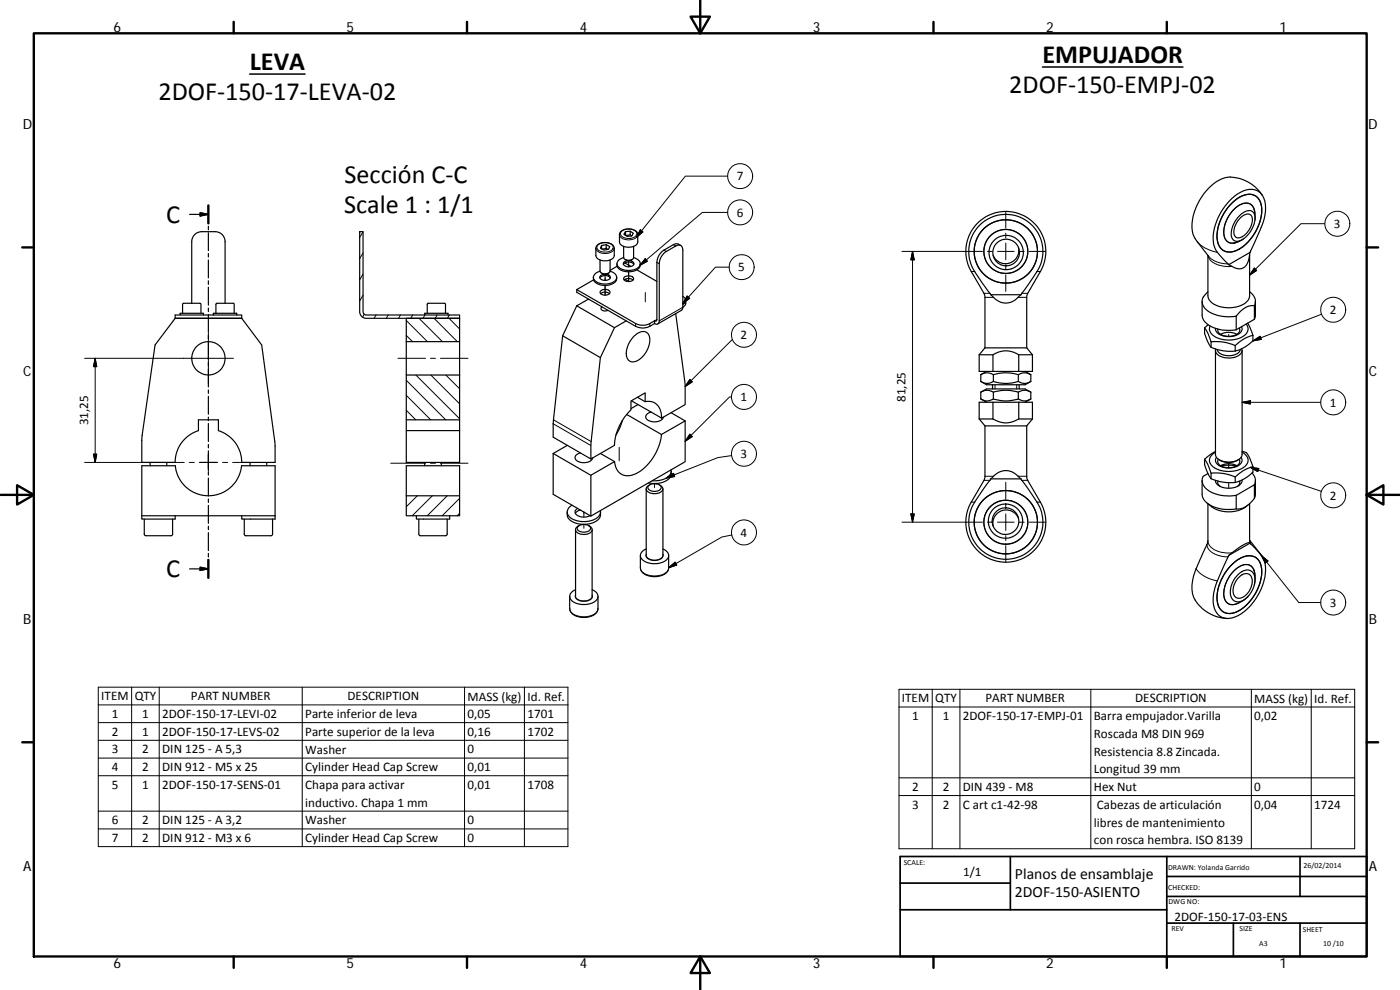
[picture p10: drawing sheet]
<svg xmlns="http://www.w3.org/2000/svg" width="420mm" height="297mm" viewBox="0 0 420 297" stroke-linecap="round" stroke-linejoin="round" font-family="sans-serif">
<g fill="none" stroke="#000" stroke-width=".36">
<path d="M378.9 58.7a11.5 11.5 0 0 0-11.2-5.4 15.5 15.5 0 0 0-9.2 10.1 9.3 9.3 0 0 0 .8 9.1l3.5 4.5M56.9 64.3h5.6M60.1 63.8l2.4 .5-2.4 .5zM62.5 61.6v5.4M62.5 67.9v1M62.5 69.8v5.4M62.5 76.1v1M62.5 78v5.4M107.9 69.5h1.1v24l.3 .8 .6 .2h28v1h-28a1.97 1.97 0 0 1-2-2zM179.4 73.4a3.5 3.5 0 0 1 4.9 .7l.1 2.6a3.1 3.1 0 0 1-4.3 1.3l-.8-.5-.5-.6v-2.6zM180.1 78v3.3a1.75 1.75 0 0 0 3 0v-3.3M180.5 73.7l1.4-.3 1.1 .6-.4 .8-1.4 .2-1-.5z"/>
<path d="M180.5 73.7v1M181.9 74.5l-1.2 .2M181.9 73.4v1.1M181.9 74.5l.5 .3M185.2 79.1a2.63 2.63 0 0 0 3 2.4 3.4 3.4 0 0 0 4-2v-.4M185.2 79.9l-2.1 1.2M186.4 69.4a3.6 3.6 0 0 1 5 .6v2.6a3 3 0 0 1-4.2 1.3l-.9-.5-.4-.6v-2.6zM187.2 77.3a1.95 1.95 0 0 0-1.9 2.5 4.7 4.7 0 0 0 6.7 0 1.74 1.74 0 0 0-1.4-2.4l-.4-.1M187.2 73.9v3.3a1.72 1.72 0 0 0 3 0v-3.3M187.4 78.5a2.07 2.07 0 0 1 2.9 .6 1.8 1.8 0 0 1-3.2 0zM187.5 78.9l1.9 1M187.6 77.9a1.94 1.94 0 0 0 2.1 0"/>
<path d="M187.7 70.5v.1M187.7 69.5v1l1.4-.1M187.7 69.5l1.4-.1 1 .6-.5 .8-1.4 .1-1-.6zM189.1 69.4v1l.5 .4M190.2 79.3a2.11 2.11 0 0 0-3.1 0M204.3 73.7l-.9-.5h-.8l-3.3 1.9a4.6 4.6 0 0 0-2.2 3.6v17.2l-.1 .4h-.6M305.7 74.3a4 4 0 0 1-2.8 4.6 4 4 0 0 1-4.8-2.3M369.3 61.3a6.9 6.9 0 0 1 7.1-2.7 4.8 4.8 0 0 1 2.2 5.3 14.5 14.5 0 0 1-8 11.4 3.8 3.8 0 0 1-5.3-3.7 14.4 14.4 0 0 1 4-10.3zM369.6 61.1a6.4 6.4 0 0 1 7-2.4 6 6 0 0 1 1.8 6.8 14 14 0 0 1-8 9.9 3.9 3.9 0 0 1-5.2-4.1 14.7 14.7 0 0 1 4.4-10.2zM372.1 65.6a2.64 2.64 0 0 1 3.3-1 4.9 4.9 0 0 1-1.5 5.6 2.26 2.26 0 0 1-3.2 .7 4.9 4.9 0 0 1 1.4-5.3zM372.2 64.6a3.1 3.1 0 0 1 3.8-1.1 5 5 0 0 1-.6 5.9 5.7 5.7 0 0 1-4.4 3 2.26 2.26 0 0 1-1.4-3.2 8.7 8.7 0 0 1 2.6-4.6zM373.1 71.8l-2.7 1.1"/>
<path d="M375 76.4v12.4a4.5 4.5 0 0 1-4.4 3.4 7.7 7.7 0 0 1-7.8-2.4l-.3-1v-12.2M375.1 75.7a5.6 5.6 0 0 1-2.1 4.7 3.7 3.7 0 0 1-3.7-.7l-.5-.3M375.1 75.7l-6.3 3.7M375.1 75.7l1.3-2.6a38.4 38.4 0 0 0 3.4-9.5 6.1 6.1 0 0 0-2.6-6.4 6.4 6.4 0 0 0-6.4 1.5 16.7 16.7 0 0 0-6.6 14.6 13.5 13.5 0 0 0 3.7 5.2l.9 .9M376.2 62.4a2.88 2.88 0 0 0-4.7-.6 9.5 9.5 0 0 0-4 9.5l.6 .9a2.33 2.33 0 0 0 2.5 .6M376.4 62.8l.2 1.4v1.8M52.6 95.5v-1h19.9v1M52.6 95.5h19.9M54.1 94.5v-.5h7v.5M54.8 94v-2.7l.2-.3h5l.3 .3v2.7M57.5 91v-18.5a3 3 0 0 1 3.1-3h3.9a2.96 2.96 0 0 1 3.1 3v18.5M62.5 84.2v1.1"/>
<path d="M62.5 86.2v5.4M62.5 92.4v1.1M62.5 94.4v5.3M64 94.5v-.5h7v.5M64.8 94v-2.7l.2-.3h5l.3 .2v2.8M72.5 95.5l6 8 4.1 30.3v4.9h-10.1a10 10 0 0 0-7-9.5v-3.2h-5.9v3.2a10 10 0 0 0-7 9.5h-10l.1-8.1 3.8-27.1 6.1-8M121.9 95.5h16v7h-16zM127.5 94.5v-.5h7v.5M128.2 94v-2.8l.2-.2h5l.3 .3v2.7M173.1 91.8l-4.2 9M173.1 91.8l11.3 6.5M173.1 86.9v.8l18 10.3a4.6 4.6 0 0 0 3.9-.1l1.4-.8a.86 .86 0 0 0 1 .1 .86 .86 0 0 0 .5-.9v-17.2a4.6 4.6 0 0 1 2.1-3.6l2.8-1.7a1.29 1.29 0 0 1 1.5-.1 1.29 1.29 0 0 1 .6 1.4v17.1"/>
<path d="M173.1 86.9l17.7 10.2a4.7 4.7 0 0 0 4.2 0l1.4-.8M176.6 89.7l-3.5 2.1M178.1 83.2a2.63 2.63 0 0 0 3 2.4 3.6 3.6 0 0 0 3.9-1.7l.1-.7M178.1 84l-5 2.9M180 83.4a2.04 2.04 0 0 1 3.1 0M180.1 81.4a1.76 1.76 0 0 0-1.7 1 1.76 1.76 0 0 0 .3 1.9 4.9 4.9 0 0 0 6.2-.5 1.84 1.84 0 0 0-1.8-2.4M180.2 82.8a1.93 1.93 0 0 1 3 .4 1.79 1.79 0 0 1-3.2-.1zM180.2 88.1a2.13 2.13 0 0 1 2.7 0M180.3 87.2a1.88 1.88 0 0 1 2.8 .5 1.75 1.75 0 0 1-3 0zM180.5 81.9a1.77 1.77 0 0 0 2.1 0M180.7 92.1a.66 .66 0 0 0-.2 .8 .66 .66 0 0 0 .8 .4l1.2-.2M187.3 84a2.17 2.17 0 0 1 2.7 0"/>
<path d="M187.4 83.1a1.9 1.9 0 0 1 2.8 .5 1.72 1.72 0 0 1-3 0zM187.6 83.8l1.1 .7M187.9 96.3l-3.5 2-4.2 9-2.8 25.2-.1 5.2 7.1-4.1a15.8 15.8 0 0 1 5-10.6v-2.7l4.2-2.4v2.6a4 4 0 0 1 4.9 4.4l.1 .6M191.1 81l6 3.4M196.4 96.3v.8M202.7 94.1l2.9 20.7v6.6l-7 4.1M204.9 88.9a1.28 1.28 0 0 1 .9 1.2 1.28 1.28 0 0 1-.9 1.3M204.9 92.2l-.4 .9-7.1 4.1M205.8 90.1l-.1 1.3-.8 .8M297.3 88.4l-3.1-4.4a12.7 12.7 0 0 1-3.1-11.2 11.2 11.2 0 0 1 16.1-7.1 11.2 11.2 0 0 1 3 17.4l-3.8 5.3M297.3 88.4h9.1M306.4 88.4a5.7 5.7 0 0 1-5.7 2.4 7.3 7.3 0 0 1-3.4-2.4"/>
<path d="M360.8 90.4v4.1a5.5 5.5 0 0 0 4.9 4.3 13.9 13.9 0 0 0 5.3 .2M361.5 98.4l.1 2 1.1 2.6 .8 1.2M361.5 98.4l.9 1.3 1.1 2.9M362.5 87.6a3.4 3.4 0 0 0-1.6 3.5 6.8 6.8 0 0 0 6 3.8h4.1M362.6 97.5l-1.1 .9M371 94.9v4.1M371.9 98.4a1.64 1.64 0 0 1-1.4 2.2 4.3 4.3 0 0 1-4.9-1.1l-.1-.8M372.6 98a2.02 2.02 0 0 1-1.8 2.7 5.4 5.4 0 0 1-5.9-1.4l-.1-.8M374 97.2a2.51 2.51 0 0 1-1.5 4 8.3 8.3 0 0 1-9-1.1l-.5-1.3 .2-1M374.4 96.9l1.6 3.7M375 87.5a3.2 3.2 0 0 1 1.5 4.2M376.5 91.7a6.2 6.2 0 0 0-5.5 3.2"/>
<path d="M376.5 91.7v4.1l-5.5 3.2M376.8 90.4v4.4l-.3 1M62.5 100.6v1.1M62.5 102.5v5.4M62.5 108.8v1.1M62.5 110.7v5.4M62.5 117v1M62.5 118.9v5.4M121.9 112.5h16v13.5h-16zM121.9 102.5v10M137.9 102.5v10M168.9 100.8l11.3 6.5"/>
<path d="M168.9 100.8l-2.8 25.2-.1 5.2 11.3 6.5M190.2 100.9a3.2 3.2 0 0 1 4-1.1 4.3 4.3 0 0 1 0 5.4 4.9 4.9 0 0 1-5 3.3 3.3 3.3 0 0 1-.9-4.4l.6-1.5zM191.3 119.2l2.3 1.3M293.9 106.4v5h4.1M293.9 106.4h4.1M294.4 114.4l1.7 1h11.6l1.7-1M294.4 117.7l1.7-1h11.6l1.7 1M294.4 119.7l1.7 1M294.4 112.4a3.5 3.5 0 0 1 3.7 0M294.4 114.4a3.3 3.3 0 0 0 3.7 0M294.4 119.7a3.3 3.3 0 0 0 3.7 0M294.4 112.4v2"/>
<path d="M294.4 117.7v2M295.6 104.4v-15.5l-.3-.9-3.8-6.5a12 12 0 0 1 10.4-18.1 12 12 0 0 1 10.3 18.1l-3.8 6.5-.3 .9v15.5M295.6 104.4l-1.7 2M295.6 104.4h12.5M296.1 111.4l-1.7 1M297.9 115.4v1.3M298 106.4a6.9 6.9 0 0 1 7.7 0M298 106.4v5M298.1 112.4a13 13 0 0 1 7.5 0M298.1 117.7a12.6 12.6 0 0 1 7.5 0M298.1 114.4a12.1 12.1 0 0 0 7.5 0M298.1 117.7a3.4 3.4 0 0 0-3.7 0"/>
<path d="M298.1 119.7a12.1 12.1 0 0 0 7.5 0M298.1 112.4v2M298.1 117.7v2M305.6 112.4a3.5 3.5 0 0 1 3.8 0M305.6 117.7a3.4 3.4 0 0 1 3.8 0M305.6 114.4a3.3 3.3 0 0 0 3.8 0M305.6 119.7a3.3 3.3 0 0 0 3.8 0M305.6 112.4v2M305.6 117.7v2M305.7 106.4v5h-7.7M305.7 106.4h4.1M305.9 115.4v1.3"/>
<path d="M307.7 111.4l1.7 1M308.1 104.4l1.7 2M309.4 112.4v2M309.4 117.7v2M309.4 119.7l-1.7 1M309.8 106.4v5h-4.1M363.5 104.2a13.9 13.9 0 0 0 7.2 1.1M363.5 102.6a14.5 14.5 0 0 1 7.2 1.1M363.5 102.6v1.6M364.8 105.1v31.2a3.7 3.7 0 0 0 4.4 2.3 3.3 3.3 0 0 0 3.6-2.3v-31.2M366.3 100.3a5.1 5.1 0 0 1 4.9 0M370.7 103.7v1.6"/>
<path d="M372.3 104.8a3.8 3.8 0 0 1-4.6 1.8 2.62 2.62 0 0 1-2.4-1.8M372.7 104.6a2.51 2.51 0 0 1-2.7 2.7 4.7 4.7 0 0 1-5.2-1.8v-.8M376 100.6a11.4 11.4 0 0 0-5.3 3.1M376 100.6v1.7a11.9 11.9 0 0 1-5.3 3M45.1 138.7v1M50 138.7v1M62.5 125.2v1M62.5 127.1v5.4M62.5 133.4v1M62.5 135.3v5.3M75 138.7v1M80 138.7v1"/>
<path d="M121.9 126v12.7h16v-9.5M121.9 129.2h16M127.5 138.7v1M132.4 138.7v1M137.9 126v3.2M166 136.1l11.3 6.5M166 136.1v12.2l11.3 6.6M170.3 133.6l-4.3 2.5M174.2 135.9a1.39 1.39 0 0 0-1.3 .6 1.39 1.39 0 0 0 0 1.5 3.6 3.6 0 0 0 4.9-.4l.1-.2M180.2 136.1l4.2 2.4M186.8 126.2l-.9 2.5-1 1.8M188.1 124.4l10.4 6"/>
<path d="M189.5 120.2l9.1 5.3M191.5 121.4l-2.1 1.2M195.4 123.6a1.42 1.42 0 0 0-1.3 2.2 3.6 3.6 0 0 0 4.9-.4l.1-.2M201.4 123.8l4.2 2.5M293.9 125.7h4.1M293.9 125.7l1.7 2.1M295.6 127.8h12.5M295.6 127.8v15.4l-.3 .9-3.8 6.6a12 12 0 0 0 10.4 18 12 12 0 0 0 10.3-18l-3.8-6.6-.3-.9v-15.4M298 125.7a6.9 6.9 0 0 0 7.7 0M298 120.7h-4.1v5M305.7 125.7h4.1M305.7 120.7h4.1v5"/>
<path d="M305.7 120.7v5M305.7 120.7h-7.7v5M309.8 125.7l-1.7 2.1M361.5 137.8l.1 2 1.1 2.7 .8 1.1M361.5 137.8l.9 1.4 1.1 2.8M364.8 135.4l-3.3 2.4M364.8 135.7a2.52 2.52 0 0 0-1.8 2.4 2.52 2.52 0 0 0 1.8 2.4 8.3 8.3 0 0 0 9.3-1.1 2.46 2.46 0 0 0-1.3-3.7M365.1 137.2a1.84 1.84 0 0 0 1.4 2.8 5.5 5.5 0 0 0 6-1.1l.3-.9-.3-.8M365.6 137.8a1.92 1.92 0 0 0 2.1 2.4 3.5 3.5 0 0 0 4.4-1.7l-.2-.7M365.9 138a5.2 5.2 0 0 0 5.7 0M366.3 139.7a4.9 4.9 0 0 1 4.8 .1l-2.6-.2-2.1 .2M372.8 135.4a3.2 3.2 0 0 1 2.3 2.3l.9 2.3"/>
<path d="M42.6 154.7v1h10v-1M42.6 154.7v-15h10a10 10 0 0 0 10 9.1 10 10 0 0 0 9.9-9.1h10.1v16h-10.1v-1M42.6 154.7h40M43.3 155.7v4.5l.5 .5h7.8l.2-.5v-4.5M62.5 141.5v1.1M62.5 143.4v5.4M62.5 149.7v1M62.5 151.6v5.4M62.5 157.9v1M62.5 159.8v5.4M73.3 155.7v4.7l.5 .3h7.8l.2-.5v-4.5M121.9 148.8v5.9h16v-5.9h-16v-9.1h16v9.1"/>
<path d="M125 154.7v1h9.9v-1M125.7 155.7v4.5l.2 .5h.3h7.8l.2-.5v-4.5M170.2 153.6a3.3 3.3 0 0 0 3.2 3.5 6.1 6.1 0 0 0 6.7-2l.1-1.5M171.7 151.6a2.21 2.21 0 0 0-1.5 2.2 2.21 2.21 0 0 0 1.8 2 7.2 7.2 0 0 0 7.8-1.1l.4-.9v-.6M172.7 158.9v20M173.3 152.5a1.22 1.22 0 0 0-.7 1.4 1.22 1.22 0 0 0 1.2 1 4.1 4.1 0 0 0 3.3-.2M173.4 158a2.63 2.63 0 0 1 3.8 .4 2.28 2.28 0 0 1-3.5 .9l-.5-.7zM173.8 157.7a1.24 1.24 0 0 0-1.1 1.3 1.24 1.24 0 0 0 1.3 1.2 3 3 0 0 0 3.7-1.1l-.1-.6-1-.8M174.2 153l-.7 .2-.8 .8M177.3 142.6l7.1-4.1a4.2 4.2 0 0 0 2.2 3.8 4.2 4.2 0 0 0 4.4-.2 15.5 15.5 0 0 0 7.5-11.7l7.1-4.1v12.2l-28.3 16.4zM177.7 158.9v20M193.9 146.7v19.9"/>
<path d="M194.7 145.7a2.66 2.66 0 0 1 3.7 .5 2.28 2.28 0 0 1-3.5 .8l-.5-.7zM195 145.5a1.24 1.24 0 0 0-1.1 1.3 1.24 1.24 0 0 0 1.3 1.1 3.1 3.1 0 0 0 3.7-1l-.1-.7-.9-.7M199 146.7v19.9M201.4 141a3.1 3.1 0 0 1-3 3l-2.7 .3M201.4 141.4a3.2 3.2 0 0 1-3.1 3.5l-1.6 .2-2.1-.2M297.3 143.7h9.1M305.7 155.5a4 4 0 0 0-4.9-2.3 4 4 0 0 0-2.7 4.7M306.4 143.7a5.4 5.4 0 0 0-6.1-2.2l-1.4 .7-1.6 1.5M306.4 143.7l3.4 4.9a11.7 11.7 0 0 1 .7 15.1 11.2 11.2 0 0 1-16 1.4 11.2 11.2 0 0 1-1-16l3.8-5.4M360.8 144.2v4.1a5.5 5.5 0 0 0 4.9 4.2 13.9 13.9 0 0 0 5.3 .2M362.3 151l1.4 1.1a9.3 9.3 0 0 0 10.8-.5M362.5 142.1l-1.4 .8a3.5 3.5 0 0 0 2.2 4.7 12.6 12.6 0 0 0 7.7 1"/>
<path d="M362.5 151.2v11.1M363.5 142v1.6M363.5 143.6a14.5 14.5 0 0 0 7.2 1.2M363.5 142a13.9 13.9 0 0 1 7.2 1.1M365.5 144.3v.8l.7 .8M370.7 143.1v1.7M371 148.6v4.1M372 144.3v.8l-.7 .8M372.8 144a3.1 3.1 0 0 1-3.7 2.5 3.9 3.9 0 0 1-4.3-2.1v-.3M375 151.1v11.2M375.7 141.9a2.97 2.97 0 0 1 .8 3.6M376 140v1.7a11.9 11.9 0 0 1-5.3 3.1"/>
<path d="M376 140a11.7 11.7 0 0 0-5.3 3.1M376.5 149.5a6.3 6.3 0 0 1-5.5 3.2M376.5 145.5v4M376.5 145.5l-5.5 3.1M376.8 144.2v4.4l-.3 .9M56.9 170.7h5.6M60.1 170.2l2.4 .5-2.4 .5zM62.5 166.1v1M62.5 168v5.4M171 178.9v3.7a3.7 3.7 0 0 0 4.2 2.7 3.7 3.7 0 0 0 4.3-2.7v-3.7M172.7 177a1.96 1.96 0 0 0-1.7 1.7 1.96 1.96 0 0 0 1.4 2.1 6 6 0 0 0 6.8-1 1.95 1.95 0 0 0-1.5-2.8M192.2 166.7v3.6a3.7 3.7 0 0 0 4.2 2.7 3.7 3.7 0 0 0 4.3-2.7v-3.6"/>
<path d="M193.9 164.7a1.95 1.95 0 0 0-1.7 1.8 1.95 1.95 0 0 0 1.4 2 5.7 5.7 0 0 0 6.9-1.2 2.03 2.03 0 0 0-1.5-2.6M362.5 162.3l-.2 .9-1.1 2.4a40.4 40.4 0 0 0-3.4 9.3 8 8 0 0 0 3.6 8.1 12.1 12.1 0 0 0 6.8 2.6M369.3 169.8a6.9 6.9 0 0 1 7.1-2.8 4.8 4.8 0 0 1 2.2 5.3 14.1 14.1 0 0 1-8.5 11.6 3.8 3.8 0 0 1-4.8-3.9 14.5 14.5 0 0 1 4-10.2zM369.6 169.5a6.5 6.5 0 0 1 7-2.4 6 6 0 0 1 1.8 6.9 13.9 13.9 0 0 1-8 9.9 3.9 3.9 0 0 1-5.2-4.2 14.8 14.8 0 0 1 4.4-10.2zM371.3 172.7a3.2 3.2 0 0 1 4.6-1 5.8 5.8 0 0 1-.9 6.8 3.6 3.6 0 0 1-4.8 1.6 5.3 5.3 0 0 1 .4-6.6zM371.8 173.2a2.17 2.17 0 0 1 3.8 0 5.2 5.2 0 0 1-3.8 6.3 2.31 2.31 0 0 1-1.6-3.4l.7-1.7zM374.6 178.9l-1.8 1.5-2.2 .9M375 162.1l3.9 5M375.1 163l1.3 1.2a8.9 8.9 0 0 1 3.2 9 17 17 0 0 1-8.8 11.9 4.5 4.5 0 0 1-6.7-4.3 23.4 23.4 0 0 1 3-10.6l1.7-3.6M375.1 163l-.1-.1a12.3 12.3 0 0 0-5.7 3.4l-.5 .3M375.1 163l-6.3 3.6M376.3 171.2a2.69 2.69 0 0 0-4.4-1.1 9.6 9.6 0 0 0-4.4 9.5l.8 1.3 1.3 .5"/>
<path d="M376.4 171.3l.3 1.8-.3 2.4"/>
<circle cx="301.9" cy="75.4" r="6.6"/>
<circle cx="301.9" cy="75.4" r="9.5"/>
<circle cx="302" cy="75.8" r="4"/>
<circle cx="302" cy="75.8" r="5.1"/>
<circle cx="62.5" cy="107.5" r="5"/>
<circle cx="301.8" cy="156.4" r="5.1"/>
<circle cx="301.8" cy="156.4" r="4"/>
<circle cx="301.9" cy="156.7" r="6.6"/>
<circle cx="301.9" cy="156.7" r="9.5"/>
</g>
<g fill="none" stroke="#000" stroke-width=".3">
<path d="M218.4 52.9h-12.7l-14.7 18.3M109 69.5l-1.1 1.8M109 75.9l-1.1 1.7M178.8 74.5a3.1 3.1 0 0 0 4.3 1.3l.8-.5 .5-.8M179.5 73.5a3.1 3.1 0 0 1 4.5 .6 2.33 2.33 0 0 1-3 1.5 1.48 1.48 0 0 1-1.7-1.9zM185.9 70.4a3 3 0 0 0 4.2 1.3l.9-.5 .4-.8M186.4 69.5a3.2 3.2 0 0 1 4.7 .4 2.05 2.05 0 0 1-2.8 1.6 1.66 1.66 0 0 1-2-1.8zM188.7 78.2v1.9v-.8M192.2 69l.7 .6-1.9 1.6zM193.6 77.6l.7 .8-2.3 1.2zM197.1 78.7l.8 .4M199.3 75.1l.7 .4"/>
<path d="M202.1 73.4l.7 .4M218.4 63.7h-7.6l-18.8 15.9M270.7 75.4h24.2M273.9 75.4v81.3M273.9 75.4l.5 2.6h-1zM296.4 75.4h1.5M299.4 75.4h5M301.8 63.4v5.1M301.8 70v1.4M301.8 72.9v5.1M301.8 79.4v1.5M305.9 75.4h1.5"/>
<path d="M308.9 75.4h5M359.3 72.5a9.9 9.9 0 0 0 6 3.2M362.5 76.6a5.3 5.3 0 0 0 5.4 3.3h1.8M362.8 77a7.7 7.7 0 0 0 5.7 2.2M370.8 72.8h-.2M375 76.4v.5M376.2 62.4l.2 .4M376.6 64.3a2.89 2.89 0 0 0-1.4-3.1 2.89 2.89 0 0 0-3.4 .4 9.7 9.7 0 0 0-4.3 9.8 2.77 2.77 0 0 0 4.5 .9M397.6 67.1h-7.2l-15.4 15.5M62.5 100v15M109 82.2l-1.1 1.8M109 88.6l-1.1 1.7"/>
<path d="M109.3 94.3l-.5 .8M112.9 94.5l-.6 1M116.5 94.5l-.6 1M120.2 94.5l-.6 1M121.9 96.2l6.4 6.3M123.9 94.5l-.6 1M125.8 95.5l7 7M127.5 94.5l-.6 1M130.3 95.5l7 7M131.2 94.5l-.6 1M134.8 95.5l3.1 3.2M134.9 94.5l-.6 1"/>
<path d="M137.9 95.5h.1M181.6 85.6v3zM181.6 82.3v1.8v-.7M188.7 81.6v2.9zM190.8 97.1v.8M193.7 87.8v2.8M195 97.1v.8M197.1 95.9l-.7 .4M204.9 92.2l-7 4.1M206.2 88.8l.8 .7-2.1 1.5zM218.8 80.2h-4.1l-9.8 10.8M291.5 81.5h1"/>
<path d="M295.3 88h1.8M295.6 89.2h2.6M301.8 82.4v5M305.6 89.2h2.5M306.7 88h1.7M311.2 81.5h1M376.4 80.4l.7 .8-2.1 1.3zM396.6 94.3l-20.6 8M28.6 107.5l.4 2.5h-.9zM28.6 107.5v31.2M70.1 107.5h-44.7M119.4 107.5h8.3"/>
<path d="M121.9 100.6l1.9 1.9M121.9 118.6l7.4 7.4M121.9 114.1l11.9 11.9M124.8 112.5l13.1 13.1M129.2 107.5h1.5M129.3 112.5l8.6 8.7M132.2 107.5h8.3M133.8 112.5l4.1 4.1M207 113.9l.8 .7-2.2 1.4zM219.5 119.1h-.6l-13.3 13.3M219.8 101.8l-14.2 14.2M298.6 115.4v1.3"/>
<path d="M305.1 115.4v1.3M368.8 100.3v.6M376 102.3l2.2-1.4 .3 .9zM28.1 136.3h.9l-.4 2.4zM55.3 138.7h-29.9M56.8 138.7h1.5M59.8 138.7h5.5M62.5 136.3v4.9M66.8 138.7h1.5M69.8 138.7h5.2M117.3 139h10.4M121.9 123.1l2.9 2.9"/>
<path d="M129.2 139h1.5M132.2 139h8.3M166 127.1l11.3 6.6M166.1 126l11.3 6.5M185.8 134.2v4.1M207 130.3l.8 .7-2.2 1.4zM219.6 136.7l-4.2 .6-15.4 6.1M368.8 138.8v1.6M372.8 120.7l2.5-.5v1zM372.8 120.7h23.6M125.2 148.8l-3.3 3.2M129.7 148.8l-6 5.9"/>
<path d="M134.2 148.8l-6 5.9M137.9 149.5l-5.2 5.2M137.9 154l-.7 .7M175.2 153.6v1.6M175.2 157.3v1.2M196.4 145.1v1.2M200 143.4l2.1-1.4 .4 1zM270.7 156.7h24.2M273.4 154.2h1l-.5 2.5zM291.5 150.7h1M295.3 144.1h1.8M295.6 142.9h2.6"/>
<path d="M296.4 156.7h1.5M299.4 156.7h5M301.8 144.7v5M301.8 151.2v1.5M301.8 154.2v5M305.6 142.9h2.5M305.9 156.7h1.5M306.7 144.1h1.7M308.9 156.7h5M311.2 150.7h1M368.8 144.8v1.7M375.3 140.2l2.5 .4-.3 .9z"/>
<path d="M375.3 140.2l21.3 7.2M172.7 178.5a1.47 1.47 0 0 0 1.6 1.8 2.84 2.84 0 0 0 3.5-1.3l-.1-.5M172.7 178.9a2.84 2.84 0 0 0 4.1 1.1l.7-.5 .2-.6M193.9 166.6a2.82 2.82 0 0 0 4.1 1.1l.7-.5 .3-.6M193.9 166.3a1.47 1.47 0 0 0 1.6 1.8 2.84 2.84 0 0 0 3.5-1.4v-.4M200.7 170.3l1.9-1.6 .5 .8zM219.6 160.5l-2.9 .6-16 9.2a3.6 3.6 0 0 1-4 2.5 3.9 3.9 0 0 1-4.5-2.5M301.8 160.7v1.5M301.8 163.7v5M359 170.6a9.5 9.5 0 0 0 6.3 3.7M362.2 163.4a4.5 4.5 0 0 0 4 3.4l2.3 .3M362.5 162.3a4.8 4.8 0 0 0 4.9 3.5l2.3 .1"/>
<path d="M375 162.1l.3 1.1M375 162.3v.6M376.3 171.1l.1 .2M376.6 172.7a2.88 2.88 0 0 0-1.4-3.1 2.88 2.88 0 0 0-3.4 .5 9.6 9.6 0 0 0-4.3 9.7 2.74 2.74 0 0 0 4.5 1M378.2 166.2l11.6 14.6h6.6M378.6 166.7l1.9 1.6-.8 .7zM171 182.6a3.4 3.4 0 0 0 3.5 2.4 4.5 4.5 0 0 0 4.9-2.1l.1-.3M370.6 181.3l-1 .1M29.5 206.2h140.9v47.8h-140.9zM29.5 211.5h140.9M29.5 216.8h140.9M39.5 206.2v47.8"/>
<path d="M47.8 206.2v47.8M90.7 206.2v47.8M139.4 206.2v47.8M157.4 206.2v47.8M269.8 206.8h136.8v47.9h-136.8zM269.8 212.1h136.8M279.8 206.8v47.9M288.1 206.8v47.9M327.4 206.8v47.9M375.5 206.8v47.9M393.5 206.8v47.9M29.5 222.1h140.9"/>
<path d="M29.5 227.5h140.9M29.5 232.7h140.9M269.8 233.4h136.8M269.8 238.7h136.8M29.5 243.4h140.9M29.5 248.7h140.9"/>
<circle cx="222.1" cy="52.9" r="3.8"/>
<circle cx="222.1" cy="63.7" r="3.8"/>
<circle cx="301.9" cy="75.4" r="6.6"/>
<circle cx="401.4" cy="67.1" r="3.7"/>
<circle cx="222.6" cy="80.2" r="3.8"/>
<circle cx="400.1" cy="92.9" r="3.8"/>
<circle cx="223.3" cy="100.4" r="3.8"/>
<circle cx="223.3" cy="119.1" r="3.7"/>
<circle cx="223.3" cy="136.1" r="3.7"/>
<circle cx="400.1" cy="120.7" r="3.8"/>
<circle cx="223.3" cy="159.7" r="3.7"/>
<circle cx="301.9" cy="156.7" r="6.6"/>
<circle cx="400.1" cy="148.6" r="3.8"/>
<circle cx="400.1" cy="180.8" r="3.8"/>
</g>
<g fill="none" stroke="#000" stroke-width=".71">
<path d="M10.1 10h400.1v277h-400.1zM70.1 6.6v3.4M140.2 6.6v3.4M207.3 5h5.8l-2.9 5zM210.2 0v10M280.2 6.6v3.4M350.2 6.6v3.4M6.7 74.2h3.4M62.5 61.6v5.4M410.2 74.2h3.4M.2 148.5h9.9M5.1 145.6l5 2.9-5 2.9z"/>
<path d="M410.2 148.5l5-2.9v5.8zM410.2 148.5h9.9M62.5 168v5.4M6.7 222.7h3.4M410.2 222.7h3.4M70.1 287v3.4M140.2 287v3.4M210.2 287l2.9 5h-5.8zM210.2 287v10M280.2 287v3.4M350.2 287v3.4"/>
</g>
<path d="M270.1 257h140.1v30h-140.1zM303.2 257v16M350.2 257v30M390.2 257v12M270.1 265h33.1M270.1 273h80.1M350.2 277h60M350.2 269h60M350.2 263h60M370.2 277v10M390.2 277v10" fill="none" stroke="#000" stroke-width=".51"/>
<path d="M60.1 63.8l2.4 .5-2.4 .5zM60.1 170.2l2.4 .5-2.4 .5z" fill="#000" stroke="#000" stroke-width=".36"/>
<path d="M74.9 22.2h16.7M312.9 20.1h42.1" fill="none" stroke="#000" stroke-width=".46"/>
<g fill="#000" stroke="#000" stroke-width=".3">
<path d="M192.2 69l.7 .6-1.9 1.6zM193.6 77.6l.7 .8-2.3 1.2zM273.9 75.4l.5 2.6h-1zM206.2 88.8l.8 .7-2.1 1.5zM376.4 80.4l.7 .8-2.1 1.3zM28.6 107.5l.4 2.5h-.9zM207 113.9l.8 .7-2.2 1.4zM376 102.3l2.2-1.4 .3 .9zM28.1 136.3h.9l-.4 2.4zM207 130.3l.8 .7-2.2 1.4zM372.8 120.7l2.5-.5v1zM200 143.4l2.1-1.4 .4 1z"/>
<path d="M273.4 154.2h1l-.5 2.5zM375.3 140.2l2.5 .4-.3 .9zM200.7 170.3l1.9-1.6 .5 .8zM378.6 166.7l1.9 1.6-.8 .7z"/>
</g>
<g font-size="7.9">
<text x="75" y="21.1">LEVA</text>
<text x="312.8" y="19">EMPUJADOR</text>
<text x="302.9" y="28">2DOF‐150‐EMPJ‐02</text>
<text x="47.6" y="30.1">2DOF‐150‐17‐LEVA‐02</text>
<text x="103.4" y="54.8">Sección C‐C</text>
<text x="103.3" y="63.8">Scale 1 : 1/1</text>
<text x="49.9" y="66.8">C</text>
<text x="49.9" y="173.2">C</text>
</g>
<g font-size="4.7">
<text x="304.6" y="263.9">Planos de ensamblaje</text>
<text x="304.6" y="269.3">2DOF‐150‐ASIENTO</text>
</g>
<g font-size="4.2">
<text x="34" y="9.6">6</text>
<text x="104" y="9.6">5</text>
<text x="174" y="9.6">4</text>
<text x="244" y="9.6">3</text>
<text x="314" y="9.6">2</text>
<text x="384" y="9.6">1</text>
<text x="6.8" y="38.7">D</text>
<text x="410.6" y="38.7">D</text>
<text x="7" y="112.9">C</text>
<text x="410.8" y="112.9">C</text>
<text x="7" y="187.1">B</text>
<text x="410.8" y="187.1">B</text>
<text x="7" y="261.3">A</text>
<text x="410.8" y="261.3">A</text>
<text x="34" y="290.4">6</text>
<text x="104" y="290.4">5</text>
<text x="174" y="290.4">4</text>
<text x="244" y="290.4">3</text>
<text x="314" y="290.4">2</text>
<text x="384" y="290.4">1</text>
</g>
<g font-size="3.9">
<text x="221.1" y="54.1">7</text>
<text x="221.1" y="65">6</text>
<text x="400.3" y="68.4">3</text>
<text x="221.6" y="81.4">5</text>
<text x="399.1" y="94.2">2</text>
<text x="222.3" y="101.7">2</text>
<text x="222.3" y="120.3">1</text>
<text x="271.8" y="120.6" transform="rotate(-90 271.8 120.6)">81,25</text>
<text x="399.1" y="122">1</text>
<text x="26.5" y="127.6" transform="rotate(-90 26.5 127.6)">31,25</text>
<text x="222.3" y="137.4">3</text>
<text x="399.1" y="149.9">2</text>
<text x="222.3" y="161">4</text>
<text x="399.1" y="182">3</text>
<text x="30.4" y="210.1">ITEM</text>
<text x="33.5" y="215.4">1</text>
<text x="40.4" y="210.1">QTY</text>
<text x="42.7" y="215.4">1</text>
<text x="48.7" y="215.4">2DOF‐150‐17‐LEVI‐02</text>
<text x="57.3" y="210.1">PART NUMBER</text>
<text x="91.6" y="215.5">Parte inferior de leva</text>
<text x="104.3" y="210.1">DESCRIPTION</text>
<text x="140.3" y="215.4">0,05</text>
<text x="140.3" y="210.2">MASS (kg)</text>
<text x="158.3" y="210.2">Id. Ref.</text>
<text x="158.3" y="215.4">1701</text>
<text x="270.7" y="210.7">ITEM</text>
<text x="280.7" y="210.7">QTY</text>
<text x="295.8" y="210.7">PART NUMBER</text>
<text x="340.7" y="210.7">DESCRIPTION</text>
<text x="376.4" y="210.8">MASS (kg)</text>
<text x="394.4" y="210.8">Id. Ref.</text>
<text x="33.5" y="220.7">2</text>
<text x="42.7" y="220.7">1</text>
<text x="48.7" y="220.7">2DOF‐150‐17‐LEVS‐02</text>
<text x="91.6" y="220.8">Parte superior de la leva</text>
<text x="140.3" y="220.7">0,16</text>
<text x="158.3" y="220.7">1702</text>
<text x="273.8" y="216">1</text>
<text x="282.9" y="216">1</text>
<text x="289" y="216">2DOF‐150‐17‐EMPJ‐01</text>
<text x="328.3" y="216.1">Barra empujador.Varilla</text>
<text x="328.3" y="221.4">Roscada M8 DIN 969</text>
<text x="376.4" y="216">0,02</text>
<text x="33.5" y="226">3</text>
<text x="42.7" y="226">2</text>
<text x="48.7" y="226">DIN 125 ‐ A 5,3</text>
<text x="91.6" y="226.1">Washer</text>
<text x="140.3" y="226">0</text>
<text x="328.3" y="226.7">Resistencia 8.8 Zincada.</text>
<text x="33.5" y="231.3">4</text>
<text x="42.7" y="231.3">2</text>
<text x="48.7" y="231.3">DIN 912 ‐ M5 x 25</text>
<text x="91.6" y="231.4">Cylinder Head Cap Screw</text>
<text x="140.3" y="231.3">0,01</text>
<text x="328.3" y="232">Longitud 39 mm</text>
<text x="33.5" y="236.6">5</text>
<text x="42.7" y="236.6">1</text>
<text x="48.7" y="236.7">2DOF‐150‐17‐SENS‐01</text>
<text x="91.6" y="236.7">Chapa para activar</text>
<text x="140.3" y="236.7">0,01</text>
<text x="158.3" y="236.7">1708</text>
<text x="273.8" y="237.3">2</text>
<text x="282.9" y="237.3">2</text>
<text x="289" y="237.3">DIN 439 ‐ M8</text>
<text x="328.3" y="237.3">Hex Nut</text>
<text x="376.4" y="237.3">0</text>
<text x="91.6" y="242.1">inductivo. Chapa 1 mm</text>
<text x="273.8" y="242.6">3</text>
<text x="282.9" y="242.6">2</text>
<text x="289" y="242.6">C art c1‐42‐98</text>
<text x="329.2" y="242.7">Cabezas de articulación</text>
<text x="376.4" y="242.6">0,04</text>
<text x="394.4" y="242.6">1724</text>
<text x="33.5" y="247.3">6</text>
<text x="42.7" y="247.3">2</text>
<text x="48.7" y="247.3">DIN 125 ‐ A 3,2</text>
<text x="91.6" y="247.4">Washer</text>
<text x="140.3" y="247.3">0</text>
<text x="328.3" y="248">libres de mantenimiento</text>
<text x="33.5" y="252.6">7</text>
<text x="42.7" y="252.6">2</text>
<text x="48.7" y="252.6">DIN 912 ‐ M3 x 6</text>
<text x="91.6" y="252.7">Cylinder Head Cap Screw</text>
<text x="140.3" y="252.6">0</text>
<text x="328.3" y="253.3">con rosca hembra. ISO 8139</text>
<text x="289.1" y="262.7">1/1</text>
<text x="352.5" y="276.2">2DOF‐150‐17‐03‐ENS</text>
</g>
<g font-size="2.4">
<text x="271.2" y="259.7">SCALE:</text>
<text x="350.6" y="260.9">DRAWN: Yolanda Garrido</text>
<text x="391.2" y="260.6">26/02/2014</text>
<text x="350.6" y="267">CHECKED:</text>
<text x="350.7" y="271.4">DWG NO:</text>
<text x="351.6" y="279.3">REV</text>
<text x="372" y="279.4">SIZE</text>
<text x="391" y="279.6">SHEET</text>
<text x="377.9" y="283.8">A3</text>
<text x="397.1" y="283.8">10 /10</text>
</g>
</svg>
